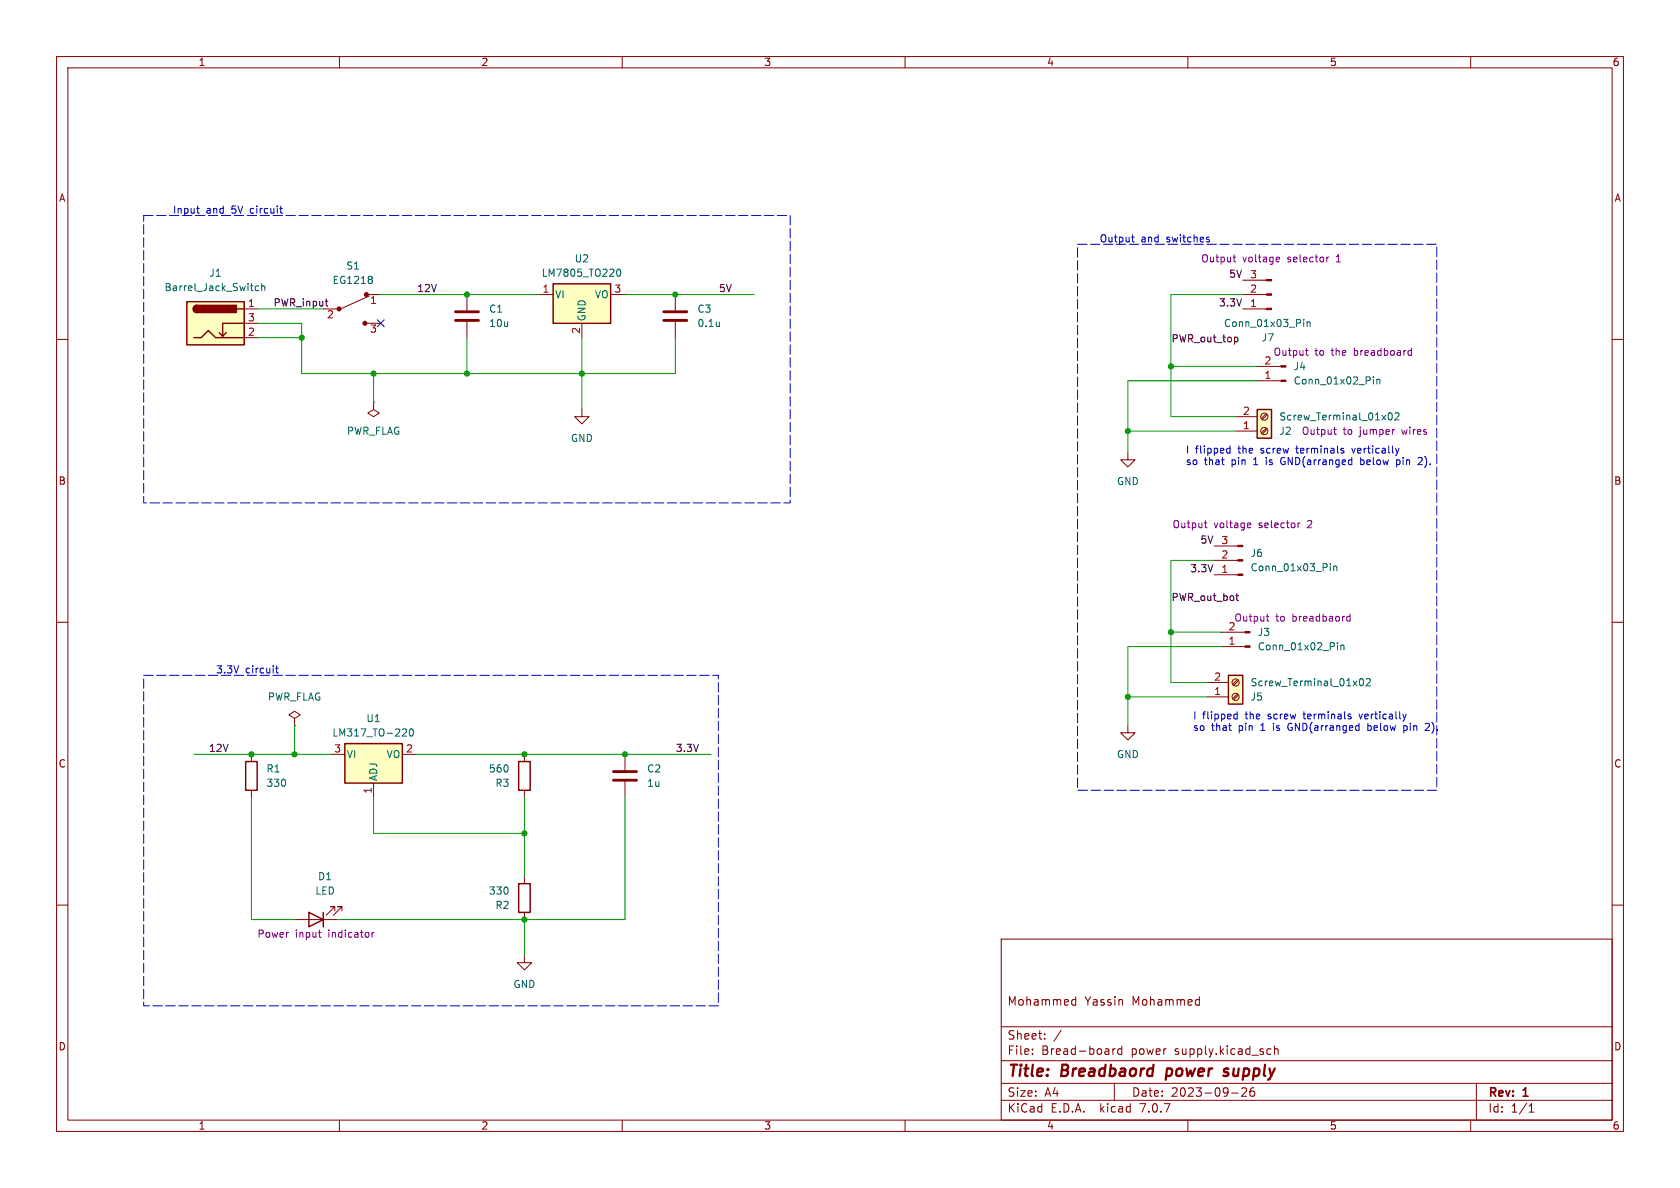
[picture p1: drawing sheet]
<svg xmlns="http://www.w3.org/2000/svg" width="297mm" height="210mm" viewBox="0 0 297 210" stroke-linecap="round" stroke-linejoin="round" font-family="sans-serif">
<g fill="none" stroke="#840000" stroke-width=".18">
<path d="M10 10h277v190h-277zM12 12h273v186h-273zM60 10v2M110 10v2M160 10v2M210 10v2M260 10v2M10 60h2M43.2 54.6h2.5M43.2 59.7h2.5M43.2 57.2h2.5M57.1 54.6h2.6"/>
<path d="M64.8 57.2h2.5M64.8 52.1h2.5M65.3 52.3l-5.1 2.3M82.5 52.1v2.8M82.5 56.9v2.8M95.2 52.1h2.6M102.9 57.2v2.5M107.9 52.1h2.6M119.4 52.1v2.8M119.4 56.9v2.8M219.7 54.6h4.2M219.7 52.1h4.2"/>
<path d="M219.7 49.5h4.2M285 60h2M66 71.1v1.3l1.1 .6-1.1 .7-1-.7 1-.6M66 71.1h.1M102.9 72.4v1.3h1.2l-1.2 1.2-1.3-1.2h1.3M218.4 76.2h3.8M218.4 73.7h3.8M222.2 64.8h4.3M222.2 67.3h4.3M223.9 73.2l-.9 .8M223.9 75.7l-.9 .8M224 73.3l-.8 .9"/>
<path d="M224 75.9l-.8 .8M199.4 80v1.3h1.3l-1.3 1.3-1.3-1.3h1.3M214.6 96.5h4.2M214.6 99.1h4.2M10 110h2M214.6 101.6h4.2M215.9 111.8h4.2M215.9 114.3h4.2M285 110h2M44.4 133.4v1.2M44.4 139.7v1.3M52.1 127l1-.6-1-.7-1 .7 1 .6v1.3"/>
<path d="M52.1 128.3h.1M58.4 133.4h2.6M66 138.4v2.6M71.1 133.4h2.6M92.7 133.4v1.2M92.7 139.7v1.3M110.5 133.4v2.7M110.5 138.2v2.8M199.4 128.3v1.2h1.3l-1.3 1.3-1.3-1.3h1.3M213.4 123.2h3.8M213.4 120.7h3.8M218.8 120.1l-.9 .9"/>
<path d="M218.8 122.7l-.9 .8M218.9 120.3l-.8 .9M218.9 122.9l-.8 .8M10 160h2M92.7 154.9v1.3M285 160h2M52.1 162.6h7.6M59.2 161v-.7h-.8h.8l-1.5 1.5M60.5 161v-.7h-.8h.8l-1.6 1.5M92.7 168.9v1.3h1.3l-1.3 1.3-1.3-1.3h1.3M92.7 161.3v1.3M177 166h108v32h-108z"/>
<path d="M189.6 177.6h.6M189.6 176.8h.6M190.2 176.2v1.5M211.6 176.7l.4 .1M212 177.6l-.4 .1M212 176.2v1.5M60 198v2M110 198v2M160 198v2M177 194.5h108M177 191.5h108M177 187.5h108"/>
<path d="M177 181.5h108M182.5 186.3v.1M182.5 185.5v.1M184.7 183.6v.1M184.7 182.8v.1M187.6 182.1l-1.3 2M196.7 185.4v1M197 191.5v3M197.2 185.4l-.3 .1-.2 .2M198.3 185.5l-.4-.1-.3 .3v.4l.1 .2h.6M198.3 184.9v1.5M210 198v2"/>
<path d="M217.7 193.2h1.2M220.3 192.4v.5l-.8 .9h.9M221.2 192.4a1.17 1.17 0 0 0-.1 1.3h.6l.1-.5-.3-.3h-.3l-.2 .3M224.2 185.4l.5 .1M224.7 186.3l-.5 .1M225.3 185.5l.2-.1 .4 .1 .1 .9M225.3 184.9v1.5M260 198v2M261 191.5v6.5M270.3 196.6h.9M270.3 195.5l.4-.4v1.5"/>
<circle cx="223.5" cy="76.2" r=".63"/>
<circle cx="223.5" cy="73.7" r=".63"/>
<circle cx="218.4" cy="123.2" r=".63"/>
<circle cx="218.4" cy="120.6" r=".63"/>
</g>
<path d="M206.3 188.9l-.2 2M216.4 189.4l.5 .1 .3 .3-.2 .3-.6 .1M217.2 189a.5 .5 0 0 0-.8 .2" fill="none" stroke="#840000" stroke-width=".4"/>
<g fill="#ffffc2" stroke="#ffffc2" stroke-width=".18">
<path d="M33 53.3h10.2v7.7h-10.2z"/>
<path d="M61 131.4h10.1v7h-10.1z"/>
<path d="M97.8 50.2h10.1v7h-10.1z"/>
<path d="M217.2 119.4h2.5v5.1h-2.5z"/>
<path d="M222.2 72.4h2.6v5.1h-2.6z"/>
</g>
<g fill="none" stroke="#840000" stroke-width=".25">
<path d="M33 53.3h10.2v7.7h-10.2zM34.3 59.7h1.3l1.2-1.3 1.3 1.3h5.1M34.8 54a.64 .64 0 0 0-.6 .6 .64 .64 0 0 0 .6 .6M40 58.8l-.6 .6M41.9 54.6h1.3M43.2 57.2h-3.8v2.2l-.7-.6M97.8 50.2h10.1v7h-10.1zM222.2 72.4h2.6v5.1h-2.6zM217.2 119.4h2.5v5.1h-2.5zM43.4 134.6h2.1v5.1h-2.1zM61 131.4h10.1v7h-10.1zM91.7 134.6h2v5.1h-2z"/>
<path d="M91.7 156.2h2v5.1h-2zM54.6 161.3l2.5 1.3-2.5 1.2zM57.1 161.3v2.5"/>
</g>
<g fill="#840000" stroke="#840000" stroke-width=".25">
<path d="M34.4 54.2l.4-.2v1.2a.64 .64 0 0 1-.6-.3 .64 .64 0 0 1 .2-.7z"/>
<path d="M34.8 54h7v1.2h-7z"/>
</g>
<g fill="none" stroke="#006464" stroke-width=".18">
<path d="M45.7 50.6l-.3-.1-.3 .3 .1 .5h.5M46.3 50.7l.1-.2 .3 .1 .1 .8M46.3 50.1v1.3M65.7 48.9l.1 .2-.1 .2M65.7 49.4l.1 .2-.1 .4M109.1 47.7l.2-.1a.68 .68 0 0 1 .5 .6 .68 .68 0 0 1-.5 .6l-.2-.1-.1-.3zM127.2 56.9v.8M127.2 57.6l-.1 .1M230.5 56.5v.1M230.5 56.9v.8M231.1 56.9v.8M231.1 57l.2-.1h.3v.8"/>
<path d="M242.8 66.6v.1M242.8 67v.9M243.4 67v.9M243.4 67.2l.2-.2 .3 .1 .1 .8M245.5 73.1l.2-.1a.68 .68 0 0 1 .4 .6 .68 .68 0 0 1-.4 .6l-.2-.1-.1-.3zM246.6 73.1l.5-.1 .2 .3-.7 .9h.7M235.2 99.6v.2M235.2 100.1v.8M235.8 100.1v.8M235.8 100.2l.2-.1h.3v.8M236.5 113.6v.1M236.5 114v.9"/>
<path d="M237.1 114v.9M237.1 114.2l.1-.2 .3 .1 .1 .8M71.3 128.8l.5 .1 .1 .3-.8 .9h.8M72.5 129l.2-.2a.68 .68 0 0 1 .4 .7 .68 .68 0 0 1-.4 .6l-.2-.1-.1-.4zM240.4 120.1l.2-.1a.68 .68 0 0 1 .5 .6 .68 .68 0 0 1-.5 .6l-.2-.1-.1-.4zM241.5 120.1l.5-.1 .3 .3-.8 .9h.8"/>
</g>
<path d="M80.5 56.6h4.1M80.5 55.1h4.1M117.3 56.6h4.1M117.3 55.1h4.1M108.5 137.9h4M108.5 136.4h4" fill="none" stroke="#840000" stroke-width=".51"/>
<g fill="none" stroke="#840084" stroke-width=".18">
<path d="M218 45.5h.5M218.2 45v1.1l.3 .2M225.8 45.5h.4v.3l-.6 .1M226.2 46.2l-.4 .1M234.6 45.5v.8M234.9 45.5l-.3 .2M230.8 62h.5M231 61.5v1.1l.3 .2M235.8 75.9h.5M235.9 75.5v1.1l.4 .2M246.4 75.9h.1M249.2 62h.3"/>
<path d="M249.5 62.7l-.3 .1M249.5 61.5v1.3M212.9 92.4h.5M213.1 92v1.1l.3 .2M220.7 92.4l.4 .1v.2l-.6 .2M221.1 93.2l-.4 .1M229.5 92.4v.9M229.8 92.4l-.3 .3M223.9 109h.4M224 108.5v1.1l.3 .2M238.1 109.7l.2 .1 .4-.1M238.7 109h-.4l-.2 .1"/>
<path d="M238.7 108.5v1.3M56.3 164.8h.5M56.5 165.6l.3 .1M65.8 164.8v.9M66.1 164.8l-.3 .3"/>
</g>
<g fill="#840000" stroke="#840000" stroke-width=".18">
<path d="M226.5 64.6h.8v.3h-.8z"/>
<path d="M226.5 67.2h.8v.2h-.8z"/>
<path d="M218.8 96.4h.9v.2h-.9z"/>
<path d="M218.8 98.9h.9v.3h-.9z"/>
<path d="M218.8 101.5h.9v.2h-.9z"/>
<path d="M220.1 111.6h.9v.3h-.9z"/>
<path d="M220.1 114.2h.9v.2h-.9z"/>
<path d="M223.9 49.4h.9v.3h-.9z"/>
<path d="M223.9 51.9h.9v.3h-.9z"/>
<path d="M223.9 54.5h.9v.2h-.9z"/>
<circle cx="59.9" cy="54.6" r=".36"/>
<circle cx="64.5" cy="57.2" r=".36"/>
<circle cx="64.8" cy="52.1" r=".36"/>
</g>
<path d="M57.5 53.3h.5M57.7 54l.3 .1M218.4 59.6h.2l.2 .2v.5l-.4 .1M218.5 105.3h.5M218.7 104.9v1.1l.3 .2" fill="none" stroke="#0f0f0f" stroke-width=".18"/>
<g fill="none" stroke="#0000c2" stroke-width=".18">
<path d="M34.8 36.8h.4M35 37.6l.2 .1M49.4 36.8h.5M49.7 37.6l.2 .1M200 41.9h.5M200.2 41.5v1.1l.3 .2M213.6 42.3l.2 .2-.2 .3M213.6 41.9l.2 .1M217 79.3h.5M217.5 78.8v1.3M237.2 79.7h.3l.1 .2-.2 .2h-.2M237.2 79.2l.3 .1"/>
<path d="M239 79.2l.3 .9M247.3 79.2l-.3 .9M217 80h.5M226.6 80.9l-.2 .5 .2 .7M240.6 80.9v1.2M240.6 82.1h.3M240.9 81.3l-.3 .1M246.9 81.4l.4-.1 .1 .1M246.9 81.3v1.3M247.4 82l-.1 .1h-.4M250.8 80.9h.4l.2 .2M251.4 81.2l-.7 .9h.7"/>
<path d="M48.7 118.1h.5M48.9 117.7v1.1l.3 .2M218.2 127h.5M218.2 126.3h.5M218.7 125.8v1.3M227.9 127.9l-.2 .5 .2 .7M238.5 126.7h.3l.1 .2-.2 .2h-.3M238.5 126.2l.3 .1M240.3 126.2l.3 .9M241.8 127.9v1.2M241.8 129.1h.4M242.2 128.3h-.4"/>
<path d="M248.2 128.3h.3l.2 .1M248.2 128.3v1.2M248.6 126.2l-.3 .9M248.7 129l-.2 .1h-.3M252 127.9h.5l.2 .2M252.7 128.2l-.8 .9h.8"/>
</g>
<path d="M25.4 38.1h114.3v50.8h-114.3v-50.8M190.5 43.2h63.5v96.5h-63.5v-96.5M25.4 119.4h101.6v58.4h-101.6v-58.4" fill="none" stroke="#0000c2" stroke-width=".18" stroke-dasharray="1.7 .6"/>
<g fill="none" stroke="#009600" stroke-width=".18">
<path d="M45.7 57.2h7.6v8.8h66.1v-6.3M45.7 54.6h11.4M45.7 59.7h7.6M67.3 52.1h27.9M82.5 59.7v6.3M102.9 59.7v12.7M110.5 52.1h22.8M219.7 52.1h-12.7v21.6h11.4M66 66v5.1M199.4 76.2h19M207 64.8h15.2M222.2 67.3h-22.8v12.7"/>
<path d="M214.6 99.1h-7.6v21.6h6.4M207 111.8h8.9M215.9 114.3h-16.5v14M34.3 133.4h24.1M52.1 128.3v5.1M73.7 133.4h52M199.4 123.2h14M44.4 141v21.6h7.7M66 141v6.3h26.7M92.7 141v13.9M110.5 141v21.6h-50.8M92.7 162.6v6.3"/>
</g>
<path d="M66.7 56.5l1.2 1.3M67.9 56.5l-1.2 1.3" fill="none" stroke="#000084" stroke-width=".18"/>
<g fill="#009600" stroke="#009600" stroke-width=".18">
<circle cx="102.9" cy="66" r=".46"/>
<circle cx="119.4" cy="52.1" r=".46"/>
<circle cx="207" cy="64.8" r=".46"/>
<circle cx="199.4" cy="76.2" r=".46"/>
<circle cx="92.7" cy="133.4" r=".46"/>
<circle cx="110.5" cy="133.4" r=".46"/>
<circle cx="92.7" cy="147.3" r=".46"/>
<circle cx="92.7" cy="162.6" r=".46"/>
<circle cx="44.4" cy="133.4" r=".46"/>
<circle cx="52.1" cy="133.4" r=".46"/>
<circle cx="82.5" cy="66" r=".46"/>
<circle cx="66" cy="66" r=".46"/>
<circle cx="82.5" cy="52.1" r=".46"/>
<circle cx="53.3" cy="59.7" r=".46"/>
<circle cx="207" cy="111.8" r=".46"/>
<circle cx="199.4" cy="123.2" r=".46"/>
</g>
<g font-size="2.8" fill="#840000">
<text x="178" y="190.9">Title:</text>
<text x="187.7" y="190.9">Breadbaord</text>
<text x="207" y="190.9">power</text>
<text x="218" y="190.9">supply</text>
</g>
<g font-size="2.1" fill="#840000">
<text x="178" y="178">Mohammed</text>
<text x="191.7" y="178">Yassin</text>
<text x="200.2" y="178">Mohammed</text>
<text x="178" y="184">Sheet:</text>
<text x="178" y="186.7">File:</text>
<text x="184.1" y="186.7">Bread-board</text>
<text x="200" y="186.7">power</text>
<text x="207.8" y="186.7">supply.kicad_sch</text>
<text x="178" y="196.9">KiCad</text>
<text x="178" y="194.1">Size:</text>
<text x="184.7" y="194.1">A4</text>
<text x="185.7" y="196.9">E.D.A.</text>
<text x="194.6" y="196.9">kicad</text>
<text x="200" y="194.1">Date:</text>
<text x="201.8" y="196.9">7.0.7</text>
<text x="207" y="194.1">2023-09-26</text>
<text x="263" y="194.3">Rev:</text>
<text x="263" y="196.9">Id:</text>
<text x="267.1" y="196.9">1/1</text>
<text x="269.4" y="194.3">1</text>
</g>
<g font-size="1.8" fill="#840000">
<text x="35" y="11.9">1</text>
<text x="85" y="11.9">2</text>
<text x="135" y="11.9">3</text>
<text x="185" y="11.9">4</text>
<text x="235" y="11.9">5</text>
<text x="285" y="11.9">6</text>
<text x="10.3" y="35.9">A</text>
<text x="285.3" y="35.9">A</text>
<text x="10.3" y="85.9">B</text>
<text x="285.3" y="85.9">B</text>
<text x="10.3" y="135.9">C</text>
<text x="285.3" y="135.9">C</text>
<text x="10.3" y="185.9">D</text>
<text x="285.3" y="185.9">D</text>
<text x="35" y="199.9">1</text>
<text x="85" y="199.9">2</text>
<text x="135" y="199.9">3</text>
<text x="185" y="199.9">4</text>
<text x="235" y="199.9">5</text>
<text x="285" y="199.9">6</text>
</g>
<g font-size="1.8" fill="#0000c2">
<text x="30.5" y="37.9">Input</text>
<text x="36.4" y="37.9">and</text>
<text x="41" y="37.9">5V</text>
<text x="44.5" y="37.9">circuit</text>
<text x="194.3" y="42.9">Output</text>
<text x="201.7" y="42.9">and</text>
<text x="206.3" y="42.9">switches</text>
<text x="209.5" y="80.3">I</text>
<text x="209.5" y="82.3">so</text>
<text x="211.3" y="80.3">flipped</text>
<text x="212.9" y="82.3">that</text>
<text x="217.8" y="82.3">pin</text>
<text x="219" y="80.3">the</text>
<text x="221.9" y="82.3">1</text>
<text x="223.2" y="80.3">screw</text>
<text x="224.3" y="82.3">is</text>
<text x="227.1" y="82.3">GND(arranged</text>
<text x="229.7" y="80.3">terminals</text>
<text x="239.7" y="80.3">vertically</text>
<text x="241.4" y="82.3">below</text>
<text x="247.9" y="82.3">pin</text>
<text x="252" y="82.3">2).</text>
<text x="38.1" y="119.1">3.3V</text>
<text x="43.4" y="119.1">circuit</text>
<text x="210.8" y="127.2">I</text>
<text x="210.8" y="129.3">so</text>
<text x="212.6" y="127.2">flipped</text>
<text x="214.2" y="129.3">that</text>
<text x="219.1" y="129.3">pin</text>
<text x="220.3" y="127.2">the</text>
<text x="223.2" y="129.3">1</text>
<text x="224.4" y="127.2">screw</text>
<text x="225.5" y="129.3">is</text>
<text x="228.3" y="129.3">GND(arranged</text>
<text x="230.9" y="127.2">terminals</text>
<text x="241" y="127.2">vertically</text>
<text x="242.6" y="129.3">below</text>
<text x="249.2" y="129.3">pin</text>
<text x="253.3" y="129.3">2).</text>
</g>
<g font-size="1.8" fill="#006464">
<text x="61.1" y="47.9">S1</text>
<text x="101.5" y="46.6">U2</text>
<text x="29" y="51.7">Barrel_Jack_Switch</text>
<text x="36.9" y="49.1">J1</text>
<text x="58.7" y="50.4">EG1218</text>
<text x="95.7" y="49.1">LM7805_TO220</text>
<text x="98" y="52.9">VI</text>
<text x="105.1" y="52.9">VO</text>
<text x="86.4" y="55.5">C1</text>
<text x="86.4" y="58">10u</text>
<text x="103.7" y="56.9" transform="rotate(-90 103.7 56.9)">GND</text>
<text x="123.2" y="55.5">C3</text>
<text x="123.2" y="58">0.1u</text>
<text x="216.3" y="58">Conn_01x03_Pin</text>
<text x="223" y="60.6">J7</text>
<text x="228.6" y="65.6">J4</text>
<text x="228.6" y="68.2">Conn_01x02_Pin</text>
<text x="61.2" y="77.1">PWR_FLAG</text>
<text x="226.1" y="77.1">J2</text>
<text x="226.1" y="74.5">Screw_Terminal_01x02</text>
<text x="100.8" y="78.3">GND</text>
<text x="197.4" y="86">GND</text>
<text x="221" y="98.7">J6</text>
<text x="221" y="101.2">Conn_01x03_Pin</text>
<text x="222.3" y="112.6">J3</text>
<text x="222.3" y="115.2">Conn_01x02_Pin</text>
<text x="47.3" y="124.1">PWR_FLAG</text>
<text x="221" y="124.1">J5</text>
<text x="221" y="121.5">Screw_Terminal_01x02</text>
<text x="58.7" y="130.4">LM317_TO-220</text>
<text x="64.7" y="127.9">U1</text>
<text x="47" y="136.8">R1</text>
<text x="61.2" y="134.2">VI</text>
<text x="68.2" y="134.2">VO</text>
<text x="86.3" y="136.8">560</text>
<text x="114.3" y="136.8">C2</text>
<text x="197.4" y="134.2">GND</text>
<text x="47" y="139.3">330</text>
<text x="66.9" y="138.2" transform="rotate(-90 66.9 138.2)">ADJ</text>
<text x="87.5" y="139.3">R3</text>
<text x="114.3" y="139.3">1u</text>
<text x="56.1" y="155.8">D1</text>
<text x="55.6" y="158.3">LED</text>
<text x="86.3" y="158.3">330</text>
<text x="87.5" y="160.9">R2</text>
<text x="90.7" y="174.9">GND</text>
</g>
<g font-size="1.8" fill="#840084">
<text x="212.3" y="46.6">Output</text>
<text x="219.7" y="46.6">voltage</text>
<text x="227.7" y="46.6">selector</text>
<text x="236.5" y="46.6">1</text>
<text x="225.1" y="63.1">Output</text>
<text x="232.5" y="63.1">to</text>
<text x="235.5" y="63.1">the</text>
<text x="239.6" y="63.1">breadboard</text>
<text x="230" y="77.1">Output</text>
<text x="237.4" y="77.1">to</text>
<text x="240.5" y="77.1">jumper</text>
<text x="248.1" y="77.1">wires</text>
<text x="207.2" y="93.6">Output</text>
<text x="214.6" y="93.6">voltage</text>
<text x="222.6" y="93.6">selector</text>
<text x="231.4" y="93.6">2</text>
<text x="218.1" y="110.1">Output</text>
<text x="225.5" y="110.1">to</text>
<text x="228.6" y="110.1">breadbaord</text>
<text x="45.4" y="166">Power</text>
<text x="52.2" y="166">input</text>
<text x="58.1" y="166">indicator</text>
</g>
<g font-size="1.8" fill="#0f0f0f">
<text x="73.7" y="51.7">12V</text>
<text x="127" y="51.7">5V</text>
<text x="217.2" y="49.2">5V</text>
<text x="48.3" y="54.3">PWR_input</text>
<text x="215.4" y="54.3">3.3V</text>
<text x="207" y="60.6">PWR_out_top</text>
<text x="210.3" y="101.3">3.3V</text>
<text x="212.1" y="96.2">5V</text>
<text x="207" y="106.3">PWR_out_bot</text>
<text x="36.8" y="133">12V</text>
<text x="119.4" y="133">3.3V</text>
</g>
<g font-size="1.8" fill="#a90000">
<text x="95.8" y="51.8">1</text>
<text x="108.5" y="51.8">3</text>
<text x="220.9" y="51.8">2</text>
<text x="220.9" y="49.3">3</text>
<text x="43.7" y="54.4">1</text>
<text x="43.7" y="59.4">2</text>
<text x="43.7" y="56.9">3</text>
<text x="57.7" y="56.6">2</text>
<text x="65.3" y="54.1">1</text>
<text x="65.3" y="59.1">3</text>
<text x="102.6" y="59.1" transform="rotate(-90 102.6 59.1)">2</text>
<text x="220.9" y="54.4">1</text>
<text x="223.4" y="64.5">2</text>
<text x="223.4" y="67.1">1</text>
<text x="219.6" y="75.9">1</text>
<text x="219.6" y="73.4">2</text>
<text x="215.8" y="101.3">1</text>
<text x="215.8" y="98.8">2</text>
<text x="215.8" y="96.3">3</text>
<text x="217.1" y="111.5">2</text>
<text x="217.1" y="114">1</text>
<text x="214.6" y="122.9">1</text>
<text x="214.6" y="120.4">2</text>
<text x="59" y="133.1">3</text>
<text x="71.7" y="133.1">2</text>
<text x="65.8" y="140.4" transform="rotate(-90 65.8 140.4)">1</text>
</g>
</svg>
